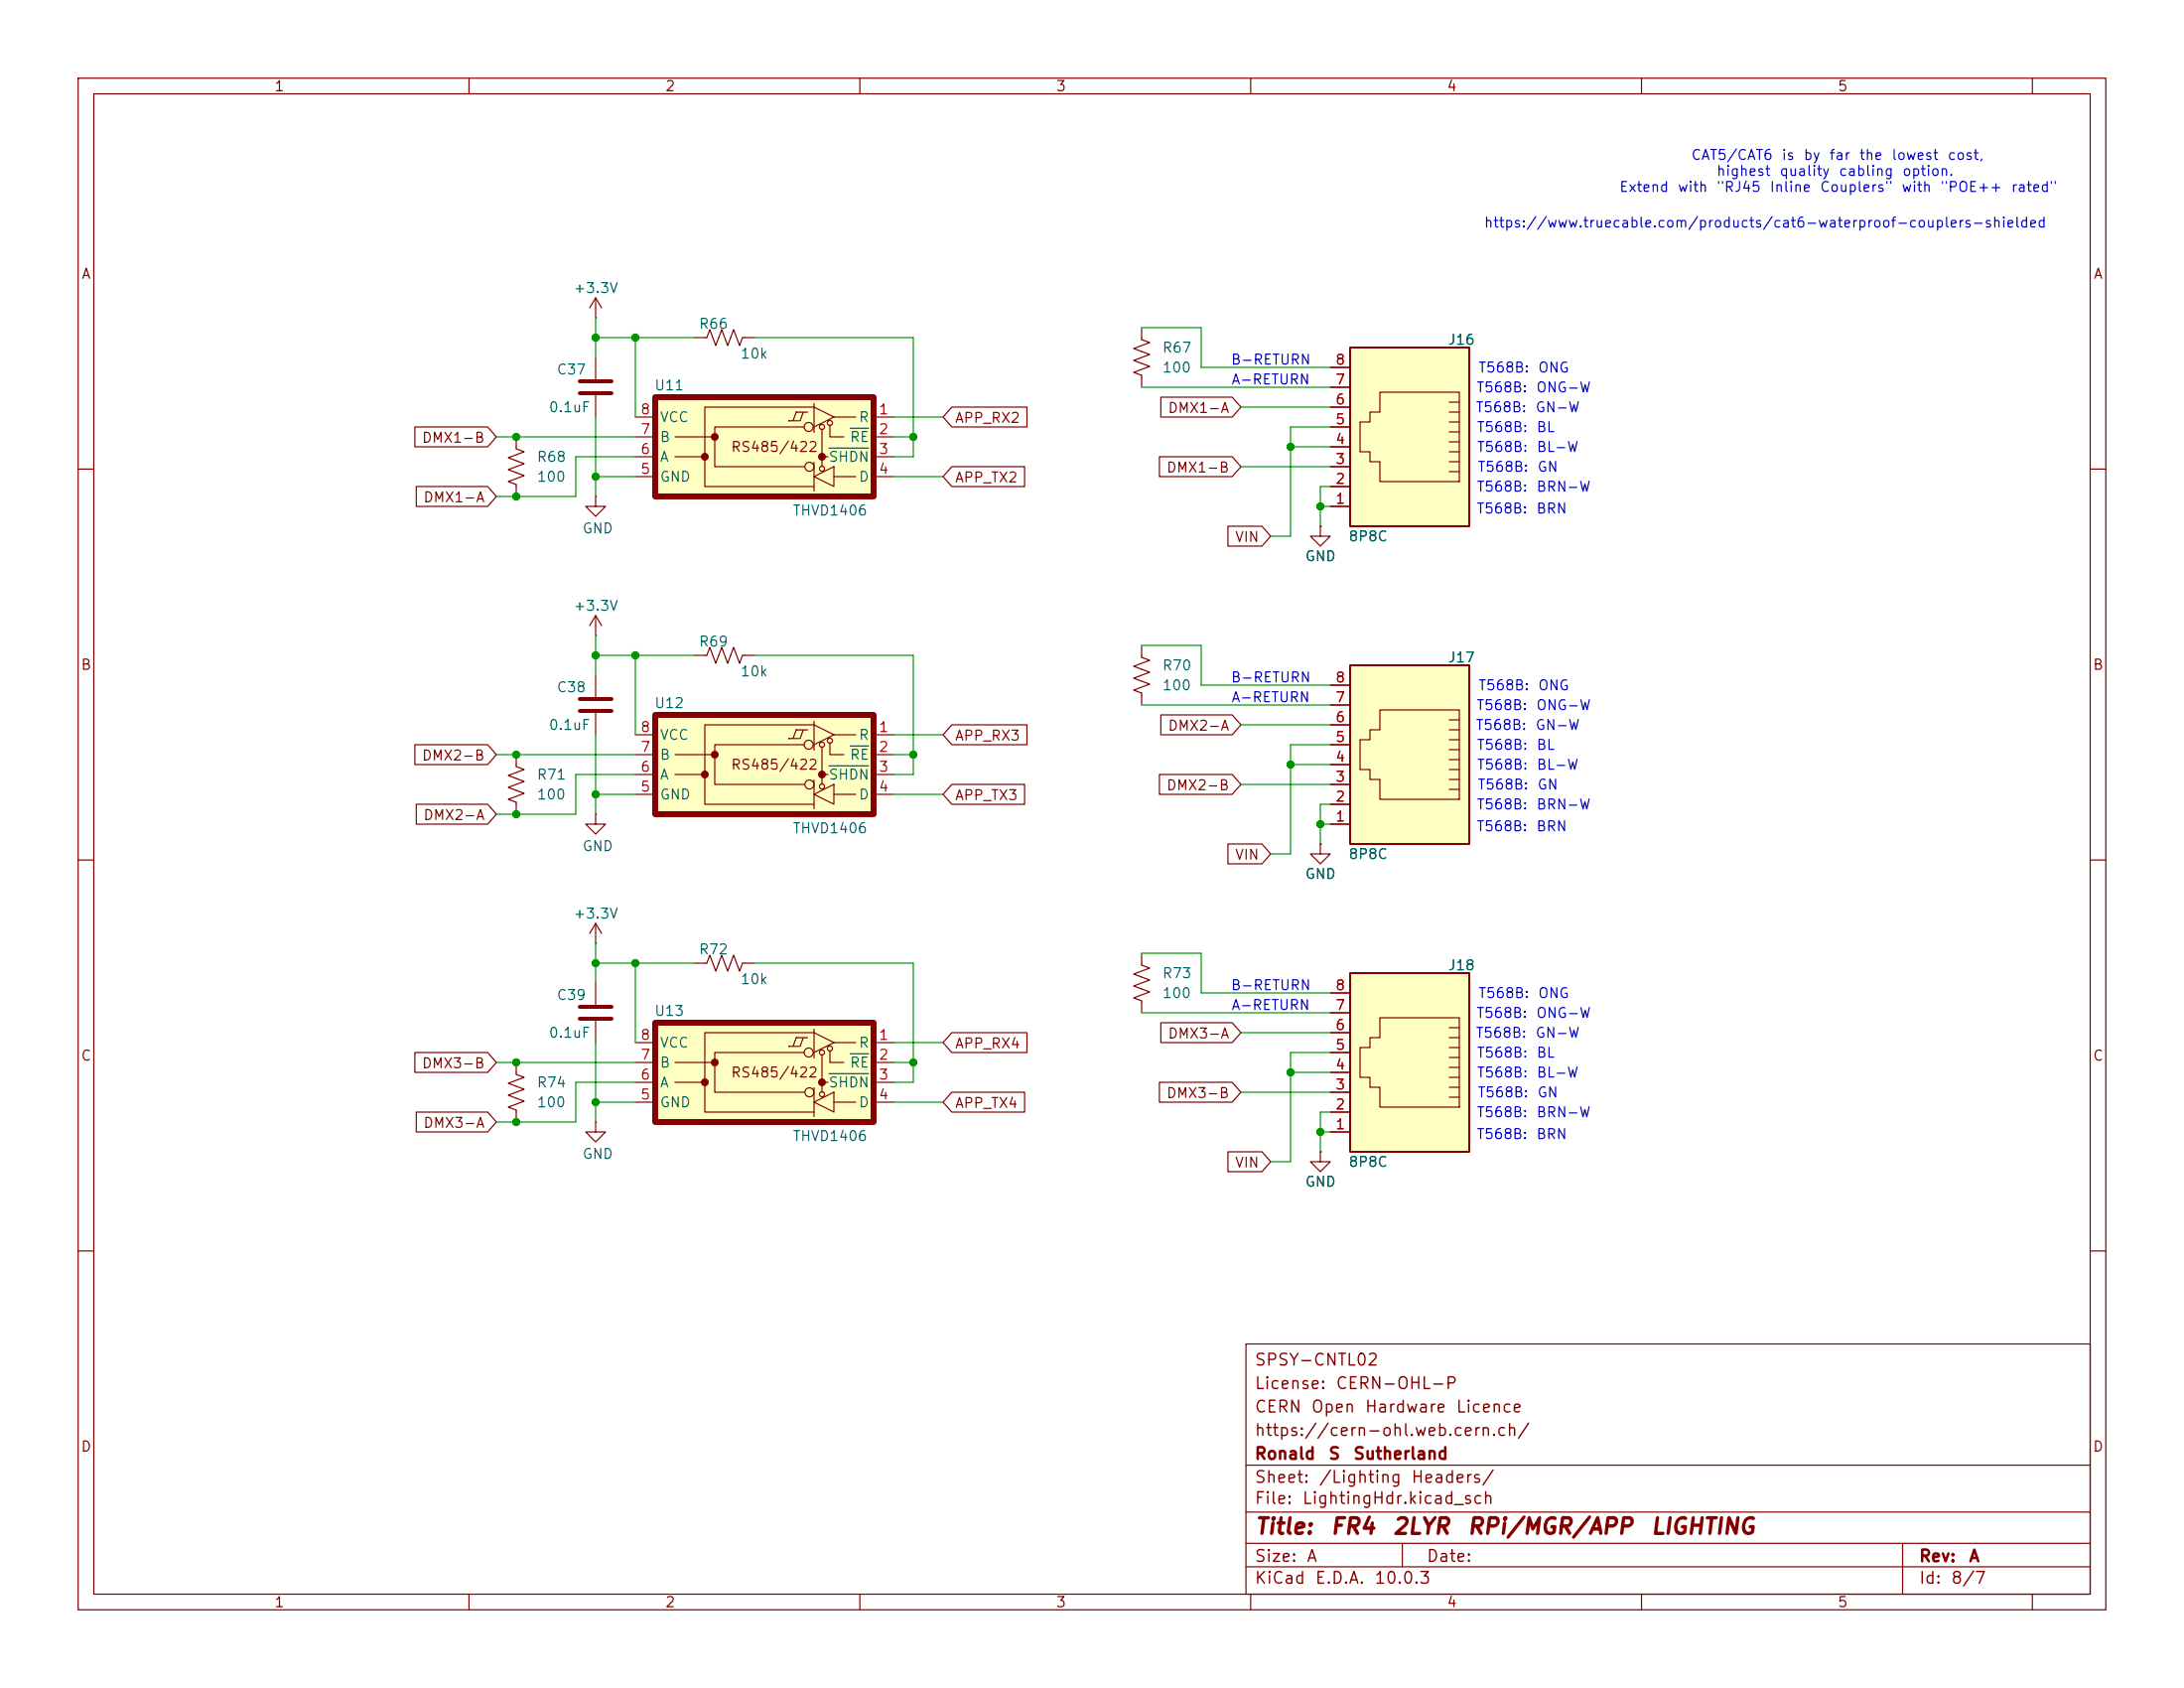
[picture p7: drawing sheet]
<svg xmlns="http://www.w3.org/2000/svg" width="279mm" height="216mm" viewBox="0 0 279 216" stroke-linecap="round" stroke-linejoin="round" font-family="sans-serif">
<g fill="none" stroke="#840000" stroke-width=".15">
<path d="M10 10h259.4v195.9h-259.4zM12 12h255.4v191.9h-255.4zM60 10v2M110 10v2M160 10v2M210 10v2M260 10v2M10 60h2M267.4 60h2M10 110h2M267.4 110h2M10 160h2"/>
<path d="M159.4 171.9h108v32h-108zM267.4 160h2M159.4 197.4h108M159.4 193.4h108M159.4 187.4h108M179.4 197.4v3M243.4 197.4v6.5M60 203.9v2M110 203.9v2M159.4 200.4h108M160 203.9v2M210 203.9v2"/>
<path d="M260 203.9v2"/>
</g>
<path d="M172.7 44.5h15.3v22.8h-15.3z" fill="#ffffc2"/>
<g fill="none" stroke="#840000" stroke-width=".15">
<path d="M88.9 43.2h1.5l.4-1 .8 2 .7-2 .8 2 .8-2 .7 2 .4-1h1.5M170.2 59.7h2.5M170.2 57.2h2.5M170.2 54.6h2.5M170.2 52.1h2.5M170.2 49.5h2.5M170.2 47h2.5M176.5 50.2h10.2v11.4h-10.2v-2.5h-1.2v-1.3h-1.3v-3.8h1.3v-1.3h1.2zM185.4 55.2h1.3M185.4 56.5h1.3M185.4 57.8h1.3M185.4 59.1h1.3"/>
<path d="M185.4 54h1.3M185.4 51.4h1.3M185.4 52.7h1.3M170.2 64.8h2.5M170.2 62.2h2.5M185.4 60.3h1.3M76.2 104.1v1.3h1.3l-1.3 1.3-1.3-1.3h1.3M76.2 104.1h.1M76.2 118.1l-.8 1.3M76.2 118.1l.8 1.3M76.2 118.1v2.6M76.2 120.7h.1"/>
</g>
<path d="M172.7 44.5h15.3v22.8h-15.3z" fill="none" stroke="#840000" stroke-width=".25"/>
<path d="M83.8 50.8h28v12.7h-28z" fill="#ffffc2"/>
<g fill="none" stroke="#840000" stroke-width=".15">
<path d="M81.3 53.3h2.5M81.3 55.9h2.5M81.3 58.4h2.5M86.4 55.9h5M86.4 58.4h3.8M100.9 53.8h1.5M101.8 52.8l-.3 1M101.9 52.7h1.4M102.7 52.8l-.3 1M102.9 54.6h-11.5v5.1h11.5M104.1 59.1v3.7M104.1 52.1l2.6 1.2-2.6 1.3z"/>
<path d="M104.1 51.6v.5h-13.9v10.1h13.9M104.1 54.6v.7M105.2 54.9v3.5M105.9 58.4h-.7v1.3M106.2 54.4v1.5h1.7M106.7 53.3h2.8M111.8 53.3h2.5M111.8 55.9h2.5M111.8 58.4h2.5M81.3 61h2.5M104.1 61l2.6-1.3v2.5zM106.7 61h2.8"/>
<path d="M111.8 61h2.5"/>
<circle cx="103.5" cy="54.6" r=".58"/>
<circle cx="103.5" cy="59.7" r=".58"/>
<circle cx="105.2" cy="54.6" r=".32"/>
<circle cx="105.2" cy="59.9" r=".32"/>
<circle cx="106.2" cy="54.1" r=".32"/>
</g>
<path d="M83.8 50.8h28v12.7h-28z" fill="none" stroke="#840000" stroke-width=".76"/>
<g fill="#840000" stroke="#840000" stroke-width=".51">
<circle cx="105.2" cy="58.4" r=".25"/>
<circle cx="91.4" cy="55.9" r=".25"/>
<circle cx="90.2" cy="58.4" r=".25"/>
</g>
<path d="M106 57.3h5.1M108.8 54.8h2.3" fill="none" stroke="#006464" stroke-width=".15"/>
<path d="M83.8 130.8h28v12.7h-28z" fill="#ffffc2"/>
<g fill="none" stroke="#840000" stroke-width=".15">
<path d="M66 96.5v1.5l1.1 .4-2.1 .8 2.1 .7-2.1 .8 2.1 .8-2.1 .7 1 .4v1.5M81.3 133.4h2.5M81.3 135.9h2.5M81.3 138.4h2.5M86.4 135.9h5M86.4 138.4h3.8M100.9 133.8h1.5M101.8 132.8l-.3 1M101.9 132.7h1.4M102.7 132.8l-.3 1M102.9 134.6h-11.5v5.1h11.5M104.1 139.1v3.7"/>
<path d="M104.1 132.1l2.6 1.3-2.6 1.2zM104.1 131.6v.5h-13.9v10.1h13.9M104.1 134.6v.7M105.2 134.9v3.5M105.9 138.4h-.7v1.3M106.2 134.4v1.5h1.7M106.7 133.4h2.8M111.8 133.4h2.5M111.8 135.9h2.5M111.8 138.4h2.5M81.3 141h2.5M104.1 141l2.6-1.3v2.5z"/>
<path d="M106.7 141h2.8M111.8 141h2.5"/>
<circle cx="103.5" cy="134.6" r=".58"/>
<circle cx="103.5" cy="139.7" r=".58"/>
<circle cx="105.2" cy="140" r=".32"/>
<circle cx="105.2" cy="134.6" r=".32"/>
<circle cx="106.2" cy="134.1" r=".32"/>
</g>
<path d="M83.8 130.8h28v12.7h-28z" fill="none" stroke="#840000" stroke-width=".76"/>
<g fill="#840000" stroke="#840000" stroke-width=".51">
<circle cx="105.2" cy="138.4" r=".25"/>
<circle cx="91.4" cy="135.9" r=".25"/>
<circle cx="90.2" cy="138.4" r=".25"/>
</g>
<path d="M106 137.3h5.1M108.8 134.8h2.3" fill="none" stroke="#006464" stroke-width=".15"/>
<path d="M172.7 85.1h15.3v22.9h-15.3z" fill="#ffffc2"/>
<g fill="none" stroke="#840000" stroke-width=".15">
<path d="M76.2 78.7l-.8 1.3M76.2 78.7l.8 1.3M76.2 78.7v2.6M76.2 81.3h.1M76.2 86.4v2.8M76.2 91.2v2.8M88.9 83.8h1.5l.4-1 .8 2 .7-2 .8 2 .8-2 .7 2 .4-1h1.5M170.2 97.8h2.5M170.2 95.3h2.5M170.2 92.7h2.5M170.2 90.2h2.5M170.2 87.6h2.5"/>
<path d="M176.5 90.8h10.2v11.4h-10.2v-2.5h-1.2v-1.3h-1.3v-3.8h1.3v-1.3h1.2zM185.4 95.9h1.3M185.4 97.2h1.3M185.4 98.4h1.3M185.4 99.7h1.3M185.4 94.6h1.3M185.4 92.1h1.3M185.4 93.3h1.3M168.9 108v1.2h1.3l-1.3 1.3-1.3-1.3h1.3M168.9 108h.1M170.2 105.4h2.5M170.2 102.9h2.5"/>
<path d="M170.2 100.3h2.5M185.4 101h1.3"/>
</g>
<path d="M172.7 85.1h15.3v22.9h-15.3z" fill="none" stroke="#840000" stroke-width=".25"/>
<path d="M74.2 89.4h4M74.2 90.9h4" fill="none" stroke="#840000" stroke-width=".51"/>
<path d="M83.8 91.4h28v12.7h-28z" fill="#ffffc2"/>
<g fill="none" stroke="#840000" stroke-width=".15">
<path d="M66 55.9v1.5l1.1 .4-2.1 .7 2.1 .8-2.1 .8 2.1 .7-2.1 .8 1 .4v1.5M76.2 45.7v2.8M76.2 50.5v2.8M146 41.9v1.5l1.1 .4-2.1 .8 2.1 .7-2.1 .8 2.1 .8-2.1 .7 1 .4v1.5M81.3 94h2.5M81.3 96.5h2.5M81.3 99.1h2.5M86.4 96.5h5M86.4 99.1h3.8M100.9 94.5h1.5M101.8 93.4l-.3 1M101.9 93.4h1.4"/>
<path d="M102.7 93.4l-.3 1M102.9 95.3h-11.5v5h11.5M104.1 99.8v3.6M104.1 92.7l2.6 1.3-2.6 1.3zM104.1 92.3v.4h-13.9v10.2h13.9M104.1 95.3v.6M105.2 95.5v3.6M105.9 99.1h-.7v1.2M106.2 95v1.5h1.7M106.7 94h2.8M111.8 94h2.5M111.8 96.5h2.5"/>
<path d="M111.8 99.1h2.5M81.3 101.6h2.5M104.1 101.6l2.6-1.3v2.6zM106.7 101.6h2.8M111.8 101.6h2.5M66 135.9v1.5l1.1 .4-2.1 .8 2.1 .7-2.1 .8 2.1 .7-2.1 .8 1 .4v1.5M76.2 125.7v2.8M76.2 130.6v2.8M168.9 147.3v1.3h1.3l-1.3 1.3-1.3-1.3h1.3M168.9 147.3h.1"/>
<circle cx="103.5" cy="95.2" r=".58"/>
<circle cx="105.2" cy="95.3" r=".32"/>
<circle cx="106.2" cy="94.7" r=".32"/>
<circle cx="103.5" cy="100.3" r=".58"/>
<circle cx="105.2" cy="100.6" r=".32"/>
</g>
<path d="M83.8 91.4h28v12.7h-28z" fill="none" stroke="#840000" stroke-width=".76"/>
<g fill="#840000" stroke="#840000" stroke-width=".51">
<circle cx="105.2" cy="99.1" r=".25"/>
<circle cx="91.4" cy="96.5" r=".25"/>
<circle cx="90.2" cy="99.1" r=".25"/>
</g>
<path d="M106 98h5.1M108.8 95.4h2.3" fill="none" stroke="#006464" stroke-width=".15"/>
<path d="M74.2 48.8h4M74.2 50.3h4M74.2 128.8h4M74.2 130.3h4" fill="none" stroke="#840000" stroke-width=".51"/>
<path d="M172.7 124.5h15.3v22.8h-15.3z" fill="#ffffc2"/>
<g fill="none" stroke="#840000" stroke-width=".15">
<path d="M76.2 38.1l-.8 1.3M76.2 38.1l.8 1.3M76.2 38.1v2.5M53.1 54.6h9.3l1.1 1.3-1.1 1.3h-9.3zM76.2 40.6h.1M121.8 52.1h9.6v2.5h-9.6l-1.2-1.3zM121.8 59.7h9.3v2.5h-9.3l-1.2-1.2zM148.3 58.4h9.3l1.1 1.3-1.1 1.3h-9.3zM148.5 50.8h9.1l1.1 1.3-1.1 1.2h-9.1zM170.2 59.7h2.5M170.2 57.2h2.5M170.2 54.6h2.5"/>
<path d="M170.2 52.1h2.5M170.2 49.5h2.5M170.2 47h2.5M53.3 62.2h9.1l1.1 1.3-1.1 1.3h-9.1zM76.2 63.5v1.3h1.3l-1.3 1.2-1.3-1.2h1.3M76.2 63.5h.1M157.1 67.3h4.3l1.2 1.3-1.2 1.3h-4.3zM168.9 67.3v1.3h1.3l-1.3 1.3-1.3-1.3h1.3M168.9 67.3h.1M170.2 64.8h2.5M170.2 62.2h2.5M53.1 95.2h9.3l1.1 1.3-1.1 1.3h-9.3z"/>
<path d="M121.8 92.7h9.6v2.6h-9.6l-1.2-1.3zM146 82.6v1.5l1.1 .4-2.1 .7 2.1 .8-2.1 .7 2.1 .8-2.1 .8 1 .3v1.6M148.3 99.1h9.3l1.1 1.2-1.1 1.3h-9.3zM148.5 91.4h9.1l1.1 1.3-1.1 1.3h-9.1zM170.2 97.8h2.5M170.2 95.3h2.5M170.2 92.7h2.5M170.2 90.2h2.5M170.2 87.6h2.5M53.3 102.9h9.1l1.1 1.2-1.1 1.3h-9.1zM121.8 100.3h9.3v2.6h-9.3l-1.2-1.3zM157.1 107.9h4.3l1.2 1.3-1.2 1.3h-4.3z"/>
<path d="M168.9 108h.1M170.2 105.4h2.5M170.2 102.9h2.5M170.2 100.3h2.5M53.1 134.6h9.3l1.1 1.3-1.1 1.3h-9.3zM88.9 123.2h1.5l.4-1 .8 2 .7-2 .8 2 .8-2 .7 2 .4-1h1.5M121.8 132.1h9.6v2.5h-9.6l-1.2-1.2zM121.8 139.7h9.3v2.5h-9.3l-1.2-1.2zM146 121.9v1.5l1.1 .4-2.1 .8 2.1 .7-2.1 .8 2.1 .8-2.1 .7 1 .4v1.5M148.3 138.4h9.3l1.1 1.3-1.1 1.3h-9.3zM148.5 130.8h9.1l1.1 1.3-1.1 1.3h-9.1zM170.2 139.7h2.5"/>
<path d="M170.2 137.2h2.5M170.2 134.6h2.5M170.2 132.1h2.5M170.2 129.5h2.5M170.2 127h2.5M176.5 130.2h10.2v11.4h-10.2v-2.5h-1.2v-1.3h-1.3v-3.8h1.3v-1.3h1.2zM185.4 135.3h1.3M185.4 136.5h1.3M185.4 137.8h1.3M185.4 139.1h1.3M185.4 134h1.3M185.4 131.4h1.3"/>
<path d="M185.4 132.7h1.3M53.3 142.2h9.1l1.1 1.3-1.1 1.3h-9.1zM76.2 143.5v1.3h1.3l-1.3 1.3-1.3-1.3h1.3M76.2 143.5h.1M157.1 147.3h4.3l1.2 1.3-1.2 1.3h-4.3zM168.9 147.3h.1M170.2 144.8h2.5M170.2 142.2h2.5M185.4 140.3h1.3"/>
</g>
<path d="M172.7 124.5h15.3v22.8h-15.3z" fill="none" stroke="#840000" stroke-width=".25"/>
<g fill="none" stroke="#009600" stroke-width=".15">
<path d="M63.5 55.9h17.8M76.2 40.6v5.1M76.2 53.3v10.2M76.2 43.2h12.7M81.3 58.4h-7.6v5.1h-10.2M81.3 43.2v10.1M96.5 43.2h20.3v15.2h-2.5M114.3 55.9h2.5M114.3 53.3h6.3M146 41.9h7.7v5.1h16.5M146 49.5h24.2M158.7 52.1h11.5"/>
<path d="M158.7 59.7h11.5M165.1 57.2h5.1M170.2 54.6h-5.1v14h-2.5M76.2 61h5.1M114.3 61h6.3M168.9 64.8h1.3M170.2 62.2h-1.3v5.1M63.5 96.5h17.8M76.2 81.3v5.1M76.2 94v10.1M76.2 83.8h12.7M81.3 99.1h-7.6v5h-10.2"/>
<path d="M81.3 83.8v10.2M96.5 83.8h20.3v15.3h-2.5M114.3 94h6.3M114.3 96.5h2.5M146 82.6h7.7v5h16.5M146 90.2h24.2M158.7 92.7h11.5M165.1 97.8h5.1M170.2 95.3h-5.1v13.9h-2.5M76.2 101.6h5.1M114.3 101.6h6.3M158.7 100.3h11.5"/>
<path d="M168.9 105.4h1.3M170.2 102.9h-1.3v5.1M63.5 135.9h17.8M76.2 120.7v5M76.2 133.4v10.1M76.2 123.2h12.7M81.3 138.4h-7.6v5.1h-10.2M81.3 123.2v10.2M96.5 123.2h20.3v15.2h-2.5M114.3 133.4h6.3M114.3 135.9h2.5M146 121.9h7.7v5.1h16.5"/>
<path d="M146 129.5h24.2M158.7 132.1h11.5M158.7 139.7h11.5M165.1 137.2h5.1M170.2 134.6h-5.1v14h-2.5M76.2 141h5.1M114.3 141h6.3M168.9 144.8h1.3M170.2 142.2h-1.3v5.1"/>
</g>
<g fill="#009600" stroke="#009600" stroke-width=".13">
<circle cx="165.1" cy="57.2" r=".46"/>
<circle cx="168.9" cy="64.8" r=".46"/>
<circle cx="165.1" cy="97.8" r=".46"/>
<circle cx="168.9" cy="105.4" r=".46"/>
<circle cx="66" cy="63.5" r=".46"/>
<circle cx="66" cy="55.9" r=".46"/>
<circle cx="76.2" cy="43.2" r=".46"/>
<circle cx="81.3" cy="43.2" r=".46"/>
<circle cx="116.8" cy="55.9" r=".46"/>
<circle cx="76.2" cy="61" r=".46"/>
<circle cx="165.1" cy="137.2" r=".46"/>
<circle cx="168.9" cy="144.8" r=".46"/>
<circle cx="116.8" cy="135.9" r=".46"/>
<circle cx="81.3" cy="123.2" r=".46"/>
<circle cx="66" cy="104.1" r=".46"/>
<circle cx="76.2" cy="123.2" r=".46"/>
<circle cx="66" cy="135.9" r=".46"/>
<circle cx="66" cy="143.5" r=".46"/>
<circle cx="76.2" cy="141" r=".46"/>
<circle cx="76.2" cy="101.6" r=".46"/>
<circle cx="116.8" cy="96.5" r=".46"/>
<circle cx="76.2" cy="83.8" r=".46"/>
<circle cx="81.3" cy="83.8" r=".46"/>
<circle cx="66" cy="96.5" r=".46"/>
</g>
<g font-size="2" fill="#840000">
<text x="160.4" y="196.7">Title:</text>
<text x="170.1" y="196.7">FR4</text>
<text x="178" y="196.7">2LYR</text>
<text x="187.6" y="196.7">RPi/MGR/APP</text>
<text x="211" y="196.7">LIGHTING</text>
</g>
<g font-size="1.5" fill="#840000">
<text x="160.4" y="178">License:</text>
<text x="160.4" y="175">SPSY-CNTL02</text>
<text x="170.8" y="178">CERN-OHL-P</text>
<text x="160.4" y="184">https://cern-ohl.web.cern.ch/</text>
<text x="160.4" y="181">CERN</text>
<text x="167.6" y="181">Open</text>
<text x="174.5" y="181">Hardware</text>
<text x="186.2" y="181">Licence</text>
<text x="160.4" y="190">Sheet:</text>
<text x="160.4" y="187">Ronald</text>
<text x="168.6" y="190">/Lighting</text>
<text x="169.9" y="187">S</text>
<text x="173" y="187">Sutherland</text>
<text x="180.4" y="190">Headers/</text>
<text x="160.4" y="192.7">File:</text>
<text x="166.5" y="192.7">LightingHdr.kicad_sch</text>
<text x="160.4" y="202.9">KiCad</text>
<text x="160.4" y="200.1">Size:</text>
<text x="167.1" y="200.1">A</text>
<text x="168.1" y="202.9">E.D.A.</text>
<text x="175.7" y="202.9">10.0.3</text>
<text x="182.4" y="200.1">Date:</text>
<text x="245.4" y="200.1">Rev:</text>
<text x="245.4" y="202.9">Id:</text>
<text x="249.5" y="202.9">8/7</text>
<text x="251.8" y="200.1">A</text>
</g>
<g font-size="1.3" fill="#840000">
<text x="35" y="12">1</text>
<text x="85" y="12">2</text>
<text x="135" y="12">3</text>
<text x="185" y="12">4</text>
<text x="235" y="12">5</text>
<text x="10.3" y="36">A</text>
<text x="267.7" y="36">A</text>
<text x="149.3" y="53.1">DMX1-A</text>
<text x="53.9" y="56.9">DMX1-B</text>
<text x="93.4" y="58.1">RS485/422</text>
<text x="122.1" y="54.4">APP_RX2</text>
<text x="54.1" y="64.6">DMX1-A</text>
<text x="122.1" y="62">APP_TX2</text>
<text x="149.1" y="60.8">DMX1-B</text>
<text x="157.9" y="69.6">VIN</text>
<text x="10.3" y="86">B</text>
<text x="267.7" y="86">B</text>
<text x="122.1" y="95">APP_RX3</text>
<text x="149.3" y="93.8">DMX2-A</text>
<text x="53.9" y="97.6">DMX2-B</text>
<text x="93.4" y="98.8">RS485/422</text>
<text x="149.1" y="101.4">DMX2-B</text>
<text x="54.1" y="105.2">DMX2-A</text>
<text x="122.1" y="102.7">APP_TX3</text>
<text x="157.9" y="110.3">VIN</text>
<text x="10.3" y="136">C</text>
<text x="53.9" y="137">DMX3-B</text>
<text x="122.1" y="134.4">APP_RX4</text>
<text x="149.3" y="133.1">DMX3-A</text>
<text x="267.7" y="136">C</text>
<text x="93.4" y="138.1">RS485/422</text>
<text x="122.1" y="142">APP_TX4</text>
<text x="149.1" y="140.8">DMX3-B</text>
<text x="54.1" y="144.6">DMX3-A</text>
<text x="157.9" y="149.7">VIN</text>
<text x="10.3" y="186">D</text>
<text x="267.7" y="186">D</text>
<text x="35" y="205.9">1</text>
<text x="85" y="205.9">2</text>
<text x="135" y="205.9">3</text>
<text x="185" y="205.9">4</text>
<text x="235" y="205.9">5</text>
</g>
<g font-size="1.3" fill="#0000c2">
<text x="216.3" y="20.8">CAT5/CAT6</text>
<text x="219.5" y="22.8">highest</text>
<text x="227.6" y="22.8">quality</text>
<text x="227.8" y="20.8">is</text>
<text x="230.6" y="20.8">by</text>
<text x="233.9" y="20.8">far</text>
<text x="235.1" y="22.8">cabling</text>
<text x="237.8" y="20.8">the</text>
<text x="241.9" y="20.8">lowest</text>
<text x="243.3" y="22.8">option.</text>
<text x="249" y="20.8">cost,</text>
<text x="189.8" y="29.4">https://www.truecable.com/products/cat6-waterproof-couplers-shielded</text>
<text x="207.1" y="24.9">Extend</text>
<text x="214.5" y="24.9">with</text>
<text x="219.5" y="24.9">&quot;RJ45</text>
<text x="226.3" y="24.9">Inline</text>
<text x="232.7" y="24.9">Couplers&quot;</text>
<text x="243.2" y="24.9">with</text>
<text x="248.1" y="24.9">&quot;POE++</text>
<text x="257.2" y="24.9">rated&quot;</text>
<text x="157.4" y="46.9">B-RETURN</text>
<text x="189" y="48">T568B:</text>
<text x="196.7" y="48">ONG</text>
<text x="157.4" y="49.5">A-RETURN</text>
<text x="188.7" y="53">T568B:</text>
<text x="188.8" y="50.5">T568B:</text>
<text x="196.3" y="53">GN-W</text>
<text x="196.4" y="50.5">ONG-W</text>
<text x="188.8" y="55.6">T568B:</text>
<text x="188.8" y="58.1">T568B:</text>
<text x="196.5" y="55.6">BL</text>
<text x="196.5" y="58.1">BL-W</text>
<text x="188.8" y="66">T568B:</text>
<text x="188.8" y="63.2">T568B:</text>
<text x="188.9" y="60.7">T568B:</text>
<text x="196.4" y="66">BRN</text>
<text x="196.5" y="63.2">BRN-W</text>
<text x="196.6" y="60.7">GN</text>
<text x="157.4" y="87.6">B-RETURN</text>
<text x="189" y="88.6">T568B:</text>
<text x="196.7" y="88.6">ONG</text>
<text x="157.4" y="90.1">A-RETURN</text>
<text x="188.7" y="93.7">T568B:</text>
<text x="188.8" y="91.1">T568B:</text>
<text x="196.3" y="93.7">GN-W</text>
<text x="196.4" y="91.1">ONG-W</text>
<text x="188.8" y="96.2">T568B:</text>
<text x="188.8" y="98.8">T568B:</text>
<text x="188.9" y="101.3">T568B:</text>
<text x="196.5" y="96.2">BL</text>
<text x="196.5" y="98.8">BL-W</text>
<text x="196.6" y="101.3">GN</text>
<text x="188.8" y="106.6">T568B:</text>
<text x="188.8" y="103.8">T568B:</text>
<text x="196.4" y="106.6">BRN</text>
<text x="196.5" y="103.8">BRN-W</text>
<text x="157.4" y="127">B-RETURN</text>
<text x="157.4" y="129.5">A-RETURN</text>
<text x="188.8" y="130.5">T568B:</text>
<text x="189" y="128">T568B:</text>
<text x="196.4" y="130.5">ONG-W</text>
<text x="196.7" y="128">ONG</text>
<text x="188.7" y="133.1">T568B:</text>
<text x="188.8" y="135.6">T568B:</text>
<text x="196.3" y="133.1">GN-W</text>
<text x="196.5" y="135.6">BL</text>
<text x="188.8" y="143.2">T568B:</text>
<text x="188.8" y="138.1">T568B:</text>
<text x="188.9" y="140.7">T568B:</text>
<text x="196.5" y="143.2">BRN-W</text>
<text x="196.5" y="138.1">BL-W</text>
<text x="196.6" y="140.7">GN</text>
<text x="188.8" y="146">T568B:</text>
<text x="196.4" y="146">BRN</text>
</g>
<g font-size="1.3" fill="#006464">
<text x="73.3" y="37.8">+3.3V</text>
<text x="89.3" y="42.4">R66</text>
<text x="94.6" y="46.2">10k</text>
<text x="148.6" y="48">100</text>
<text x="148.6" y="45.4">R67</text>
<text x="185.1" y="44.4">J16</text>
<text x="70.1" y="53">0.1uF</text>
<text x="71.1" y="48.2">C37</text>
<text x="83.6" y="50.2">U11</text>
<text x="68.6" y="59.4">R68</text>
<text x="84.3" y="59.4">A</text>
<text x="84.3" y="56.9">B</text>
<text x="84.3" y="54.3">VCC</text>
<text x="105.9" y="59.4">SHDN</text>
<text x="108.6" y="56.9">RE</text>
<text x="109.8" y="54.3">R</text>
<text x="68.6" y="61.9">100</text>
<text x="84.3" y="61.9">GND</text>
<text x="109.8" y="61.9">D</text>
<text x="74.4" y="68.5">GND</text>
<text x="101.3" y="66.2">THVD1406</text>
<text x="172.4" y="69.6">8P8C</text>
<text x="166.9" y="72.1">GND</text>
<text x="73.3" y="78.4">+3.3V</text>
<text x="89.3" y="83">R69</text>
<text x="71.1" y="88.9">C38</text>
<text x="94.6" y="86.8">10k</text>
<text x="148.6" y="88.6">100</text>
<text x="148.6" y="86.1">R70</text>
<text x="185.1" y="85">J17</text>
<text x="70.1" y="93.7">0.1uF</text>
<text x="83.6" y="90.9">U12</text>
<text x="84.3" y="95">VCC</text>
<text x="109.8" y="95">R</text>
<text x="68.6" y="100">R71</text>
<text x="84.3" y="100">A</text>
<text x="84.3" y="97.5">B</text>
<text x="105.9" y="100">SHDN</text>
<text x="108.6" y="97.5">RE</text>
<text x="68.6" y="102.6">100</text>
<text x="84.3" y="102.6">GND</text>
<text x="101.3" y="106.9">THVD1406</text>
<text x="109.8" y="102.6">D</text>
<text x="74.4" y="109.2">GND</text>
<text x="166.9" y="112.7">GND</text>
<text x="172.4" y="110.2">8P8C</text>
<text x="73.3" y="117.8">+3.3V</text>
<text x="89.3" y="122.4">R72</text>
<text x="148.6" y="125.4">R73</text>
<text x="185.1" y="124.4">J18</text>
<text x="71.1" y="128.2">C39</text>
<text x="83.6" y="130.3">U13</text>
<text x="94.6" y="126.2">10k</text>
<text x="148.6" y="128">100</text>
<text x="70.1" y="133.1">0.1uF</text>
<text x="84.3" y="136.9">B</text>
<text x="84.3" y="134.3">VCC</text>
<text x="108.6" y="136.9">RE</text>
<text x="109.8" y="134.3">R</text>
<text x="68.6" y="141.9">100</text>
<text x="68.6" y="139.4">R74</text>
<text x="84.3" y="141.9">GND</text>
<text x="84.3" y="139.4">A</text>
<text x="105.9" y="139.4">SHDN</text>
<text x="109.8" y="141.9">D</text>
<text x="74.4" y="148.5">GND</text>
<text x="101.3" y="146.3">THVD1406</text>
<text x="172.4" y="149.6">8P8C</text>
<text x="166.9" y="152.1">GND</text>
</g>
<g font-size="1.3" fill="#a90000">
<text x="170.7" y="47">8</text>
<text x="81.8" y="53.3">8</text>
<text x="112.3" y="53.3">1</text>
<text x="170.7" y="52">6</text>
<text x="170.7" y="49.5">7</text>
<text x="81.8" y="58.4">6</text>
<text x="81.8" y="55.9">7</text>
<text x="112.3" y="55.9">2</text>
<text x="112.3" y="58.4">3</text>
<text x="170.7" y="59.7">3</text>
<text x="170.7" y="57.1">4</text>
<text x="170.7" y="54.6">5</text>
<text x="81.8" y="60.9">5</text>
<text x="112.3" y="60.9">4</text>
<text x="170.7" y="64.7">1</text>
<text x="170.7" y="62.2">2</text>
<text x="170.7" y="87.6">8</text>
<text x="81.8" y="94">8</text>
<text x="112.3" y="94">1</text>
<text x="170.7" y="95.2">5</text>
<text x="170.7" y="92.7">6</text>
<text x="170.7" y="90.1">7</text>
<text x="81.8" y="101.6">5</text>
<text x="81.8" y="99">6</text>
<text x="81.8" y="96.5">7</text>
<text x="112.3" y="96.5">2</text>
<text x="112.3" y="99">3</text>
<text x="112.3" y="101.6">4</text>
<text x="170.7" y="100.3">3</text>
<text x="170.7" y="97.8">4</text>
<text x="170.7" y="105.4">1</text>
<text x="170.7" y="102.8">2</text>
<text x="170.7" y="129.5">7</text>
<text x="170.7" y="127">8</text>
<text x="81.8" y="135.9">7</text>
<text x="81.8" y="133.3">8</text>
<text x="112.3" y="133.3">1</text>
<text x="112.3" y="135.9">2</text>
<text x="170.7" y="137.1">4</text>
<text x="170.7" y="134.6">5</text>
<text x="170.7" y="132.1">6</text>
<text x="81.8" y="140.9">5</text>
<text x="81.8" y="138.4">6</text>
<text x="112.3" y="138.4">3</text>
<text x="112.3" y="140.9">4</text>
<text x="170.7" y="142.2">2</text>
<text x="170.7" y="139.7">3</text>
<text x="170.7" y="144.8">1</text>
</g>
</svg>
